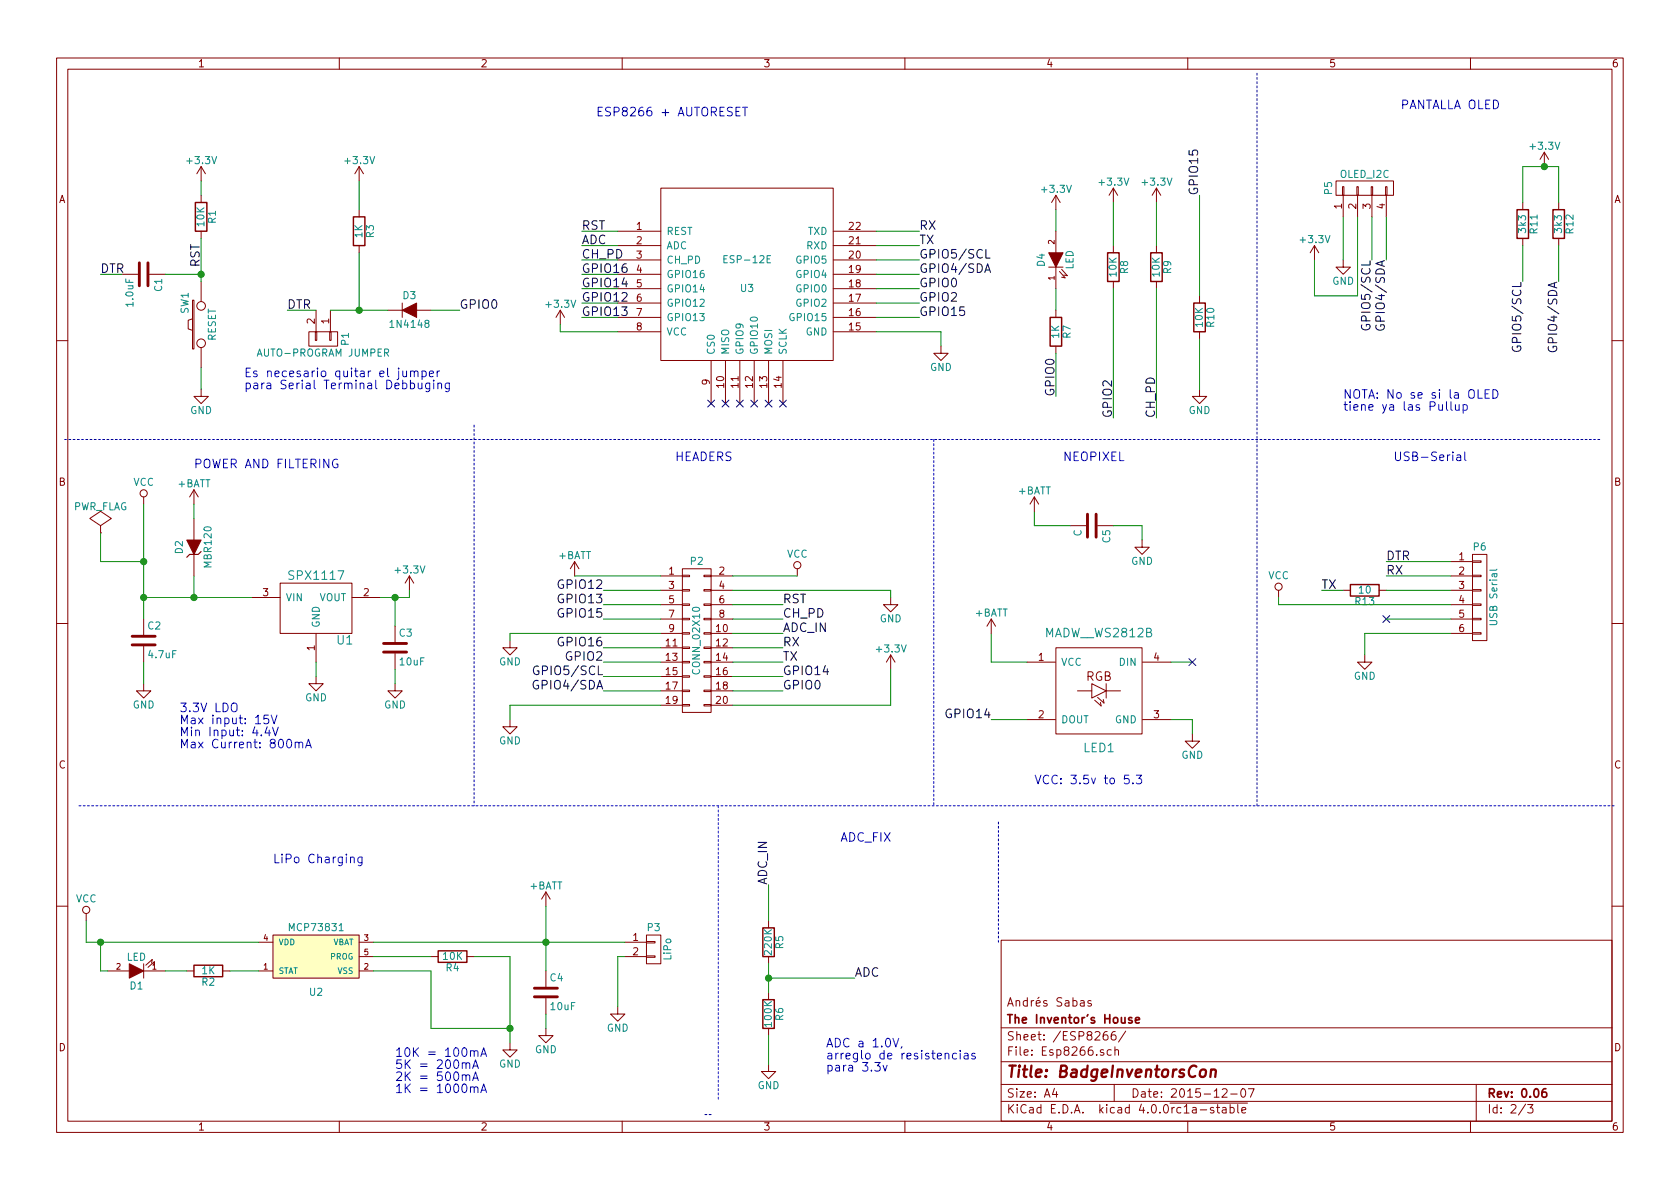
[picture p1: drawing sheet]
<svg xmlns="http://www.w3.org/2000/svg" width="297mm" height="210mm" viewBox="0 0 297 210" stroke-linecap="round" stroke-linejoin="round" font-family="sans-serif">
<g fill="none" stroke="#840000" stroke-width=".18">
<path d="M10 10.3h277v189.9h-277zM12 12.2h273v186.1h-273zM60 10.3v1.9M110 10.3v1.9M160 10.3v1.9M210 10.3v1.9M260 10.3v1.9M35.6 29.5v2.5M35.6 34.5v1.3M35.6 29.5l-.8 1.2M35.6 29.5l.7 1.2M63.5 29.5v2.5"/>
<path d="M63.5 37.1v1.2M63.5 29.5l-.8 1.2M63.5 29.5l.8 1.2M116.8 33.3h30.5v30.4h-30.5zM186.7 34.5v2.6M186.7 34.5l-.8 1.3M186.7 34.5l.8 1.3M196.8 33.3v2.5M196.8 33.3l-.7 1.2M196.8 33.3l.8 1.2M204.5 33.3v2.5M204.5 33.3l-.8 1.2"/>
<path d="M204.5 33.3l.7 1.2M236.2 32h10.2v2.5h-10.2zM237.4 33h.2v1.5h-.2zM237.5 34.5v3.8M239.9 33h.3v1.5h-.3zM240 34.5v3.8M242.4 33h.3v1.5h-.3zM242.6 34.5v3.8M245 33h.2v1.5h-.2zM245.1 34.5v3.8M269.2 35.8v1.3M273 26.9l-.7 1.3"/>
<path d="M273 26.9v2.6M273 26.9l.8 1.3M275.6 35.8v1.3M21.6 48.5h2.8M26.4 48.5h2.8M34 53.1h.3v8.6h-.3zM34 56.4l-.7 .2v1.6l.7 .2M35.6 40.9v1.3M35.6 49.8v3.5M54.6 58.7h5.1v2.5h-5.1zM55.8 58.7h.2v1.5h-.2zM55.9 54.9v3.8"/>
<path d="M58.3 58.7h.2v1.5h-.2zM58.4 54.9v3.8M63.5 43.4v1.3M68.6 54.9h2.5M71.1 53.6v2.5M73.7 54.9h2.5M99.1 54.9l-.8 1.2M99.1 54.9v2.5M99.1 54.9l.7 1.2M109.2 40.9h7.6M109.2 43.4h7.6M109.2 46h7.6"/>
<path d="M109.2 48.5h7.6M109.2 51h7.6M109.2 53.6h7.6M109.2 56.1h7.6M109.2 58.7h7.6M147.3 40.9h7.6M147.3 43.4h7.6M147.3 46h7.6M147.3 48.5h7.6M147.3 51h7.6M147.3 53.6h7.6M147.3 56.1h7.6"/>
<path d="M147.3 58.7h7.6M185.4 47.2h2.6M186.7 40.9v3.8M186.7 47.2v3.8M186.7 54.9v1.2M187.3 48l1 1.1-.6-.1M187.7 47.6l1 1.2-.6-.2M196.8 43.4v1.3M196.8 49.8v1.2M204.5 43.4v1.3M204.5 49.8v1.2M212.1 52.3v1.3"/>
<path d="M212.1 58.7v1.2M232.4 43.4l-.8 1.3M232.4 43.4v2.6M232.4 43.4l.8 1.3M237.5 46v1.2h1.3l-1.3 1.3-1.3-1.3h1.3M269.2 42.2v1.2M275.6 42.2v1.2M10 60.2h2M35.6 68.8v1.3h1.2l-1.2 1.3-1.3-1.3h1.3M35.6 61.5v3.5M125.7 63.7v7.7M128.3 63.7v7.7"/>
<path d="M130.8 63.7v7.7M133.3 63.7v7.7M135.9 63.7v7.7M138.4 63.7v7.7M166.4 61.2v1.3h1.2l-1.2 1.2-1.3-1.2h1.3M186.7 61.2v1.3M212.1 68.8v1.3h1.3l-1.3 1.3-1.3-1.3h1.3M285 60.2h2M17.8 94.2h.1M17.8 93l1.9-1.3-1.9-1.3-1.9 1.3 1.9 1.3v1.2M25.4 87.9v1.2M34.3 86.6v2.5"/>
<path d="M34.3 91.7v3.8M34.3 98v3.8M34.3 86.6l-.8 1.3M34.3 86.6l.8 1.3M101.6 99.3l-.8 1.3M101.6 99.3v2.5M101.6 99.3l.8 1.3M182.9 87.9l-.8 1.2M182.9 87.9v2.5M182.9 87.9l.7 1.2M189.2 93h2.8M194.1 93h2.7"/>
<path d="M201.9 95.5v1.3h1.3l-1.3 1.2-1.2-1.2h1.2M256.5 99.3h3.8M260.3 99.2h1.6v.2h-1.6zM260.3 98h2.6v15.3h-2.6zM10 110.3h2M25.4 109.5v2.8M25.4 114.3v2.8M44.4 105.7h5.1M49.5 103.1h12.7v8.9h-12.7zM55.9 119.6v1.3h1.2l-1.2 1.3-1.3-1.3h1.3M55.9 112v5.1M62.2 105.7h5.1"/>
<path d="M69.8 110.7v2.8M69.8 115.6v2.8M72.4 101.8l-.8 1.3M72.4 101.8v2.6M72.4 101.8l.8 1.3M90.2 113.3v1.2h1.2l-1.2 1.3-1.3-1.3h1.3M116.8 101.8h3.8M116.8 104.4h3.8M116.8 106.9h3.8M116.8 109.5h3.8M116.8 112h3.8M116.8 114.5h3.8"/>
<path d="M116.8 117.1h3.8M116.8 119.6h3.8M120.6 119.5h1.3v.3h-1.3zM120.6 117h1.3v.2h-1.3zM120.6 114.4h1.3v.3h-1.3zM120.6 111.9h1.3v.2h-1.3zM120.6 109.3h1.3v.3h-1.3zM120.6 106.8h1.3v.3h-1.3zM120.6 104.3h1.3v.2h-1.3zM120.6 101.7h1.3v.3h-1.3zM120.6 100.6h5.1v25.4h-5.1zM124.5 119.5h1.2v.3h-1.2z"/>
<path d="M124.5 117h1.2v.2h-1.2zM124.5 114.4h1.2v.3h-1.2zM124.5 111.9h1.2v.2h-1.2zM124.5 109.3h1.2v.3h-1.2zM124.5 106.8h1.2v.3h-1.2zM124.5 104.3h1.2v.2h-1.2zM124.5 101.7h1.2v.3h-1.2zM125.7 101.8h3.8M125.7 104.4h3.8M125.7 106.9h3.8M125.7 109.5h3.8M125.7 112h3.8"/>
<path d="M125.7 114.5h3.8M125.7 117.1h3.8M125.7 119.6h3.8M141 100.6v1.2M157.5 105.7v1.2h1.2l-1.2 1.3-1.3-1.3h1.3M157.5 115.8l-.8 1.3M157.5 115.8v2.6M157.5 115.8l.7 1.3M175.3 109.5l-.8 1.2M175.3 109.5v2.5M175.3 109.5l.7 1.2M181.6 117.1h5"/>
<path d="M186.7 114.5h15.2v15.3h-15.2zM202 117.1h5M226.1 104.4v1.3M237.5 104.4h1.3M241.3 115.8v1.3h1.3l-1.3 1.3-1.3-1.3h1.3M243.8 104.4h1.3M256.5 101.8h3.8M256.5 104.4h3.8M256.5 106.9h3.8M256.5 109.5h3.8M256.5 112h3.8M260.3 111.9h1.6v.2h-1.6z"/>
<path d="M260.3 109.3h1.6v.3h-1.6zM260.3 106.8h1.6v.3h-1.6zM260.3 104.3h1.6v.2h-1.6zM260.3 101.7h1.6v.3h-1.6zM285 110.3h2M25.4 120.9v1.3h1.3l-1.3 1.2-1.3-1.2h1.3M69.8 120.9v1.3h1.3l-1.3 1.2-1.2-1.2h1.2M90.2 127.2v1.3h1.2l-1.2 1.3-1.3-1.3h1.3M116.8 124.7h3.8M116.8 122.2h3.8M120.6 124.6h1.3v.2h-1.3zM120.6 122h1.3v.3h-1.3z"/>
<path d="M124.5 124.6h1.2v.2h-1.2zM124.5 122h1.2v.3h-1.2zM125.7 124.7h3.8M125.7 122.2h3.8M181.6 127.2h5M190.5 122.2h2.5M193 120.9l2.6 1.3-2.6 1.2zM193.5 123.8l1.2 1-.1-.6M194.1 123.3l1.1 1-.1-.6M195.6 120.9v2.5zM195.6 122.2h2.5M202 127.2h5"/>
<path d="M210.8 129.8v1.3h1.3l-1.3 1.2-1.3-1.2h1.3M96.5 157.7v2.6M96.5 157.7l-.7 1.3M96.5 157.7l.8 1.3M10 160.2h2M15.2 161.5v1.3M19 171.7h3.9M25.4 170.4v2.6M25.4 171.7h3.8M26.8 170.3l.1-.6-1.1 1M27.2 170.7l.1-.7-1.1 1.1M33 171.7h1.3"/>
<path d="M39.4 171.7h1.2M45.7 171.7h2.6M45.7 166.6h2.6M48.3 165.3h15.2v7.7h-15.2zM63.5 171.7h2.5M63.5 169.2h2.5M63.5 166.6h2.5M76.2 169.2h1.3M82.5 169.2h1.3M96.5 171.7v2.8M96.5 176.5v2.8M109.2 178v1.3h1.3l-1.3 1.3-1.3-1.3h1.3"/>
<path d="M110.5 169.2h3.8M110.5 166.6h3.8M114.3 169h1.5v.3h-1.5zM114.3 166.5h1.5v.2h-1.5zM114.3 165.3h2.5v5.1h-2.5zM135.9 162.8v1.3M135.9 169.2v1.2M135.9 175.5v1.3M177 166.3h108v32h-108zM192.9 177a.37 .37 0 0 0-.6 .1l.1 .3 .5 .1 .1 .1-.2 .3-.5-.1M285 160.2h2M60 198.3v1.9"/>
<path d="M90.2 184.4v1.3h1.2l-1.2 1.2-1.3-1.2h1.3M96.5 181.9v1.2h1.3l-1.3 1.3-1.3-1.3h1.3M110 198.3v1.9M135.9 188.2v1.3h1.3l-1.3 1.2-1.3-1.2h1.3M135.9 181.9v1.2M160 198.3v1.9M177 194.8h108M177 191.8h108M177 187.8h108M177 181.8h108M186.4 192.5l-.3 1h.9M186.8 193v1"/>
<path d="M195.1 185.7a.37 .37 0 0 0-.6 .1l.1 .2 .5 .2 .1 .1-.2 .3-.5-.1M195.8 182.4a.59 .59 0 0 0-.8 .7l.1 .7 .2 .1 .5-.1 .1-.5-.1-.2-.5-.1-.3 .3M196.5 185.7l-.5-.1-.2 .3v.6l.2 .1 .5-.1M197 191.8v3M197.1 185.7l.2-.1 .4 .1 .1 .9M197.1 185.1v1.5M197.2 182.4a.59 .59 0 0 0-.7 .7v.7l.2 .1 .6-.1v-.5l-.1-.2-.5-.1-.2 .3M199 182.3l-1.2 2M206.9 195.1h13.7M210 198.3v1.9M212.2 196.3h1.2M214.6 195.9a.37 .37 0 0 0-.6 .1l.1 .3 .5 .1 .1 .1-.3 .3-.4-.1"/>
<path d="M215.1 195.8h.5M215.3 195.3v1.3l.3 .2M216.1 192.7l.2-.2h.4l.3 .5-1 1h1M216.2 195.9h.5l.1 .9M216.8 196.2l-.5 .1-.2 .2 .2 .3 .5-.1M217.5 195.9l.4-.1 .3 .3-.1 .6h-.6M217.5 195.3v1.5M217.6 193.5h1.1M218.8 195.3v1.3l.2 .2M219.5 192.7l.2-.2a.81 .81 0 0 1 .6 .6 .81 .81 0 0 1-.3 .8l-.1 .1a.79 .79 0 0 1-.4-1.3zM219.6 196.3l.7-.1-.1-.3-.4-.1-.2 .2v.7h.6M220.7 192.5h1l-.6 1.5"/>
<path d="M260 198.3v1.9M261 191.8v6.5M269.7 195.2l-1.2 2M270.1 195.3h.9l-.5 .6 .5 .1v.7l-.2 .1-.7-.1"/>
<circle cx="35.6" cy="54.1" r=".76"/>
<circle cx="35.6" cy="60.7" r=".76"/>
<circle cx="25.4" cy="87.2" r=".63"/>
<circle cx="141" cy="99.9" r=".63"/>
<circle cx="226.1" cy="103.8" r=".63"/>
<circle cx="15.2" cy="160.9" r=".63"/>
</g>
<path d="M200.1 180a.37 .37 0 0 0-.6 .1l.1 .3 .5 .1 .1 .1-.2 .3-.5-.1M200.8 180.4l.7-.1-.1-.3-.4-.1-.2 .2v.7h.6M273.3 192.5a.59 .59 0 0 0-.7 .7l.1 .7 .2 .1 .5-.1 .1-.5-.2-.2-.4-.1-.3 .3" fill="none" stroke="#840000" stroke-width=".3"/>
<path d="M212.3 189.3a.51 .51 0 0 1 .5-.2 .51 .51 0 0 1 .4 .4v.6a.54 .54 0 0 1-.6 .4 .54 .54 0 0 1-.5-.4zM214.1 189.3a.52 .52 0 0 1 .9 .1l-.1 1M214.1 189.1l-.1 1.3" fill="none" stroke="#840000" stroke-width=".41"/>
<path d="M174.1 48.2l.5-1.5 .5 1.5M174.2 47.7h.8M174.3 44.1v1.5h.8M240.8 57.4a.71 .71 0 0 0 .7 .9 .71 .71 0 0 0 .7-.9h-.6v.3M243.3 57.5a.71 .71 0 0 0 .7 .9 .71 .71 0 0 0 .7-.9l-.6-.1v.3M267.5 61.3a.71 .71 0 0 0 .6 .9 .71 .71 0 0 0 .7-.9l-.6-.1v.3M273.8 61.3a.71 .71 0 0 0 .7 .9 .71 .71 0 0 0 .7-.9l-.6-.1v.3M95.2 117.9a.71 .71 0 0 0-.9 .6 .71 .71 0 0 0 .9 .7l.1-.6h-.3M95.1 120.4a.71 .71 0 0 0-.8 .7 .71 .71 0 0 0 .8 .7l.1-.6h-.3" fill="none" stroke="#000" stroke-width=".18"/>
<g fill="#840000" stroke="#840000" stroke-width=".18">
<path d="M185.4 44.7h2.6l-1.3 2.5z"/>
<path d="M33 95.5h2.6l-1.3 2.5z"/>
<path d="M22.9 170.4l2.5 1.3-2.5 1.3z"/>
<path d="M71.1 54.9l2.6-1.3v2.5z"/>
</g>
<g fill="none" stroke="#840000" stroke-width=".25">
<path d="M34.5 35.8h2.1v5.1h-2.1zM62.5 38.3h2v5.1h-2zM268.2 37.1h2.1v5.1h-2.1zM274.6 37.1h2v5.1h-2zM185.7 56.1h2v5.1h-2zM195.8 44.7h2.1v5.1h-2.1zM203.5 44.7h2v5.1h-2zM211.1 53.6h2v5.1h-2zM238.8 103.4h5v2h-5zM34.3 170.7h5.1v2h-5.1zM77.5 168.1h5v2.1h-5zM134.9 164.1h2v5.1h-2z"/>
<path d="M134.9 176.8h2v5.1h-2z"/>
</g>
<path d="M35.6 97.5l-.5 .5h-1.6l-.5 .5" fill="none" stroke="#840000" stroke-width=".2"/>
<path d="M24.6 46.5v4M26.2 46.5v4M192.3 90.9v4.1M193.8 90.9v4.1M23.4 114h4M23.4 112.5h4M67.8 115.3h4.1M67.8 113.8h4.1M94.5 176.3h4.1M94.5 174.7h4.1" fill="none" stroke="#840000" stroke-width=".51"/>
<path d="M136.2 45.2h-.6v1.3h.6M264.7 100.7l-.2 .1h-1.1M60 164.6h.7" fill="none" stroke="#008484" stroke-width=".18"/>
<g fill="none" stroke="#000084" stroke-width=".18">
<path d="M125.1 70.8l1.2 1.2M126.3 70.8l-1.2 1.2M127.7 70.8l1.2 1.2M128.9 70.8l-1.2 1.2M130.2 70.8l1.2 1.2M131.4 70.8l-1.2 1.2M132.7 70.8l1.3 1.2M134 70.8l-1.3 1.2M135.3 70.8l1.2 1.2M136.5 70.8l-1.2 1.2M137.8 70.8l1.2 1.2M139 70.8l-1.2 1.2"/>
<path d="M210.2 116.5l1.2 1.2M211.4 116.5l-1.2 1.2M244.5 108.9l1.2 1.2M245.7 108.9l-1.2 1.2"/>
</g>
<path d="M48.3 165.3h15.2v7.7h-15.2z" fill="#ffffc2" stroke="#ffffc2" stroke-width=".18"/>
<g fill="none" stroke="#0000c2" stroke-width=".18">
<path d="M130.1 19.7h.5M130.9 19h-.8v1.5h.8M131.3 19h.9M131.7 19v1.5M71.2 65.6v.8a.38 .38 0 0 0 .7 .1M71.9 65.6v1M72.6 65.8l.1-.1a.36 .36 0 0 1 .6 .1v.8M72.6 65.6v1M73.3 65.8a.35 .35 0 0 1 .3-.2 .35 .35 0 0 1 .3 .2v.8M73.9 67.7v.8a.38 .38 0 0 0 .7 .1M74.6 67.7v1.1M74.6 65.7a.48 .48 0 0 1 .7 .1v.7a.48 .48 0 0 1-.7 0"/>
<path d="M74.6 65.6v1.5M75.9 66.1l.8-.1-.1-.3-.5-.1-.2 .2 .1 .7h.6M76 67.7v1.3l-.3 .3-.4-.1M76 67.8a.48 .48 0 0 0-.7 .1v.7a.48 .48 0 0 0 .7 .1M76.7 67.2v.2M76.7 67.7v1.1M77.3 65.6v1M77.4 67.9l.1-.1a.36 .36 0 0 1 .6 .2v.8M77.4 67.7v1.1M77.7 65.6l-.3 .1-.1 .2M79.5 67.7v1.3l-.3 .3-.4-.1M79.5 67.8a.48 .48 0 0 0-.7 .1v.7a.48 .48 0 0 0 .7 .1"/>
<path d="M255.8 71v1.4l.2 .2M256.5 71v1.4l.3 .2M257.3 71.5v.9a.38 .38 0 0 0 .7 0M258 71.5v1.1M258.7 71.6a.48 .48 0 0 1 .7 .1v.7a.48 .48 0 0 1-.7 .1M258.7 71.5v1.6M259 79.9v1.3l.2 .3M261.3 68.9v1.5h.8M262.6 69.6h.5M263.3 68.9h-.7v1.5h.7M264 68.9a.77 .77 0 0 1 .9 .8 .77 .77 0 0 1-.9 .7zM59.7 81.3a.71 .71 0 0 0-.9 .7 .71 .71 0 0 0 .9 .6v-.5h-.3"/>
<path d="M257.6 80.5h.6l.1 1M258.3 80.8l-.5 .1a.3 .3 0 0 0-.3 .3 .3 .3 0 0 0 .3 .3l.5-.1M41 124.6a.5 .5 0 0 1 .5-.3 .5 .5 0 0 1 .4 .5v.8a.53 .53 0 0 1-.6 .2 .53 .53 0 0 1-.4-.5zM47.2 128.5l-.3 1.1h.9M47.4 126.5h-.7l-.1 .7 .3-.2 .5 .1 .1 .2v.4l-.3 .3h-.3l-.3-.2M47.6 129.1v1M48 126.5l.5 1.5 .5-1.5M48.2 128.6l.5 1.5 .5-1.5M52.2 131.4l.1-.1a.36 .36 0 0 1 .6 .2v.8M52.2 131.2v1.1M52.9 131.5a.35 .35 0 0 1 .3-.3 .35 .35 0 0 1 .3 .3v.8M54 132.3l.5-1.6 .5 1.6"/>
<path d="M54.2 131.8h.7M199.6 137.1h-.7l-.1 .7 .2-.1h.5l.2 .2v.4l-.3 .3h-.4l-.2-.2M200.3 138.4v.2M200.9 137.1h1l-.6 .6h.4l.2 .2-.1 .5-.3 .2h-.4l-.2-.2M62 151.7l.1-.1a.36 .36 0 0 1 .5 .2v.8M64 151.6v1.2l-.3 .3-.4-.1M64 151.6a.48 .48 0 0 0-.7 .1v.7a.48 .48 0 0 0 .7 .1M81.7 188.1l.1-.1a.36 .36 0 0 1 .6 .2v.7M81.7 190.2l.1-.1a.36 .36 0 0 1 .6 .2v.8M82.4 188.2a.35 .35 0 0 1 .3-.3 .35 .35 0 0 1 .4 .3v.7M82.4 190.3a.35 .35 0 0 1 .3-.3 .35 .35 0 0 1 .4 .3v.8M83.2 185.9h.1a.36 .36 0 0 1 .5 .1v.8"/>
<path d="M83.2 192.3h.1a.36 .36 0 0 1 .5 .1v.8M83.6 188.9l.5-1.5 .5 1.5M83.6 191.1l.5-1.5 .5 1.5M83.7 188.5h.7M83.7 190.6h.7M83.8 186a.35 .35 0 0 1 .4-.2 .35 .35 0 0 1 .3 .2v.8M83.8 192.4a.35 .35 0 0 1 .4-.2 .35 .35 0 0 1 .3 .2v.8M85 186.8l.5-1.5 .5 1.5M85 193.2l.5-1.5 .5 1.5M85.1 186.4h.8M85.1 192.8h.8M154.7 187.9h.9l-.5 .6h.4l.1 .2-.1 .5-.2 .2h-.4l-.2-.2"/>
<path d="M156.1 188.4l.4 1 .3-1M157.9 183.6l.5 1.5 .5-1.5M159.5 185.1l-.2 .3M169.1 186.3a.48 .48 0 0 0-.6 .1v.7a.48 .48 0 0 0 .6 .1M169.8 185.7v.2M169.8 186.3v1M170.5 186.3h.6l.1 1M171.2 186.6l-.5 .1a.3 .3 0 0 0-.3 .3 .3 .3 0 0 0 .3 .3l.5-.1M172.4 186.3h-.4l-.2 .2 .1 .2 .5 .1v.4h-.6"/>
</g>
<g fill="none" stroke="#008400" stroke-width=".18">
<path d="M35.6 32v2.5M63.5 32v5.1M186.7 37.1v3.8M196.8 35.8v7.6M204.5 35.8v7.6M212.1 34.5v17.8M237.5 38.3v7.7M240 38.3v14h-7.6v-6.3M242.6 38.3v7.7M245.1 38.3v7.7M269.2 35.8v-6.3h6.4v6.3M17.8 48.5h3.8"/>
<path d="M29.2 48.5h6.4M35.6 42.2v7.6M50.8 54.9h5.1M58.4 54.9h10.2M63.5 44.7v10.2M76.2 54.9h5.1M99.1 57.4v1.3h10.1M102.9 56.1h6.3M102.9 53.6h6.3M102.9 51h6.3M102.9 48.5h6.3M102.9 46h6.3"/>
<path d="M102.9 43.4h6.3M102.9 40.9h6.3M154.9 56.1h7.7M154.9 53.6h7.7M154.9 51h7.7M154.9 48.5h7.7M154.9 46h7.7M154.9 43.4h7.7M154.9 40.9h7.7M154.9 58.7h11.5v2.5M186.7 51v3.9M196.8 51v22.9"/>
<path d="M204.5 51v22.9M212.1 59.9v8.9M269.2 43.4v6.4M275.6 43.4v6.4M35.6 65v3.8M186.7 62.5v7.6M17.8 94.2v5.1h7.6M25.4 89.1v20.4M34.3 89.1v2.6M182.9 90.4v2.6h6.3M196.8 93h5.1v2.5M245.1 99.3h11.4"/>
<path d="M25.4 117.1v3.8M25.4 105.7h19M34.3 101.8v3.9M55.9 117.1v2.5M69.8 105.7v5M69.8 118.4v2.5M72.4 104.4v1.3h-5.1M101.6 101.8h15.2M106.7 104.4h10.1M106.7 106.9h10.1M106.7 109.5h10.1M106.7 114.5h10.1"/>
<path d="M106.7 117.1h10.1M106.7 119.6h10.1M116.8 112h-26.6v1.3M129.5 101.8h11.5M129.5 104.4h28v1.3M129.5 106.9h8.9M129.5 109.5h8.9M129.5 112h8.9M129.5 114.5h8.9M129.5 117.1h8.9M129.5 119.6h8.9M157.5 118.4v6.3h-28"/>
<path d="M175.3 112v5.1h6.3M207 117.1h3.8M226.1 105.7v1.2h30.4M233.7 104.4h3.8M245.1 101.8h11.4M245.1 104.4h11.4M245.1 109.5h11.4M256.5 112h-15.2v3.8M106.7 122.2h10.1M116.8 124.7h-26.6v2.5M129.5 122.2h8.9M175.3 127.2h6.3"/>
<path d="M207 127.2h3.8v2.6M135.9 156.5v6.3M15.2 162.8v3.8h30.5M17.8 166.6v5.1h1.2M29.2 171.7h3.8M40.6 171.7h5.1M66 169.2h10.2M66 171.7h10.2v10.2h14M66 166.6h44.5M83.8 169.2h6.4v15.2M96.5 160.3v11.4M96.5 179.3v2.6"/>
<path d="M110.5 169.2h-1.3v8.8M135.9 170.4v5.1M135.9 173h15.2M135.9 183.1v5.1"/>
</g>
<g fill="#008400" stroke="#008400" stroke-width=".25">
<circle cx="34.3" cy="105.7" r=".51"/>
<circle cx="25.4" cy="105.7" r=".51"/>
<circle cx="90.2" cy="181.9" r=".51"/>
<circle cx="17.8" cy="166.6" r=".51"/>
<circle cx="96.5" cy="166.6" r=".51"/>
<circle cx="273" cy="29.5" r=".51"/>
<circle cx="69.9" cy="105.7" r=".51"/>
<circle cx="35.6" cy="48.5" r=".51"/>
<circle cx="63.5" cy="54.9" r=".51"/>
<circle cx="135.9" cy="173" r=".51"/>
<circle cx="25.4" cy="99.3" r=".51"/>
</g>
<path d="M222.2 12.9v129.6M11.4 77.7h271.8M83.8 75.2v67.3M165.1 77.7v64.8M14 142.5h271.7M127 142.5v52.1M176.5 166.6v-21.6M125.7 197.1h-1.2" fill="none" stroke="#0000c2" stroke-width=".18" stroke-dasharray=".3 .4"/>
<text font-size="2.8" fill="#840000" x="178" y="190.5">Title: BadgeInventorsCon</text>
<g font-size="2.1" fill="#0000c2">
<text x="105.4" y="20.6">ESP8266 + AUTORESET</text>
<text x="247.6" y="19.3">PANTALLA OLED</text>
<text x="43.2" y="66.7">Es necesario quitar el jumper</text>
<text x="43.2" y="68.8">para Serial Terminal Debbuging</text>
<text x="237.5" y="70.5">NOTA: No se si la OLED</text>
<text x="237.5" y="72.6">tiene ya las Pullup</text>
<text x="34.3" y="82.8">POWER AND FILTERING</text>
<text x="119.4" y="81.5">HEADERS</text>
<text x="188" y="81.5">NEOPIXEL</text>
<text x="246.4" y="81.5">USB-Serial</text>
<text x="31.7" y="125.9">3.3V LDO</text>
<text x="31.7" y="128.1">Max input: 15V</text>
<text x="31.7" y="130.2">Min Input: 4.4V</text>
<text x="31.7" y="132.3">Max Current: 800mA</text>
<text x="182.9" y="138.7">VCC: 3.5v to 5.3</text>
<text x="148.6" y="148.8">ADC_FIX</text>
<text x="48.3" y="152.6">LiPo Charging</text>
<text x="146" y="185.2">ADC a 1.0V,</text>
<text x="69.8" y="186.9">10K = 100mA</text>
<text x="69.8" y="189">5K = 200mA</text>
<text x="69.8" y="191.2">2K = 500mA</text>
<text x="146" y="187.3">arreglo de resistencias</text>
<text x="146" y="189.5">para 3.3v</text>
<text x="69.8" y="193.3">1K = 1000mA</text>
</g>
<g font-size="2.1">
<text x="211.8" y="34.5" transform="rotate(-90 211.8 34.5)">GPIO15</text>
<text x="102.9" y="40.6">RST</text>
<text x="162.6" y="40.6">RX</text>
<text x="35.3" y="47.2" transform="rotate(-90 35.3 47.2)">RST</text>
<text x="102.9" y="43.2">ADC</text>
<text x="102.9" y="45.7">CH_PD</text>
<text x="162.6" y="43.2">TX</text>
<text x="162.6" y="45.7">GPIO5/SCL</text>
<text x="17.8" y="48.3">DTR</text>
<text x="102.9" y="48.3">GPIO16</text>
<text x="102.9" y="50.8">GPIO14</text>
<text x="102.9" y="53.3">GPIO12</text>
<text x="162.6" y="48.3">GPIO4/SDA</text>
<text x="162.6" y="50.8">GPIO0</text>
<text x="162.6" y="53.3">GPIO2</text>
<text x="50.8" y="54.6">DTR</text>
<text x="81.3" y="54.6">GPIO0</text>
<text x="102.9" y="55.9">GPIO13</text>
<text x="162.6" y="55.9">GPIO15</text>
<text x="242.3" y="57.3" transform="rotate(-90 242.3 57.3)">GPIO5/SCL</text>
<text x="244.9" y="57.5" transform="rotate(-90 244.9 57.5)">GPIO4/SDA</text>
<text x="269" y="61.1" transform="rotate(-90 269 61.1)">GPIO5/SCL</text>
<text x="275.3" y="61.3" transform="rotate(-90 275.3 61.3)">GPIO4/SDA</text>
<text x="186.4" y="70.1" transform="rotate(-90 186.4 70.1)">GPIO0</text>
<text x="196.6" y="73.9" transform="rotate(-90 196.6 73.9)">GPIO2</text>
<text x="204.2" y="73.9" transform="rotate(-90 204.2 73.9)">CH_PD</text>
<text x="245.1" y="101.6">RX</text>
<text x="245.1" y="99.1">DTR</text>
<text x="99" y="106.7">GPIO13</text>
<text x="99" y="104.1">GPIO12</text>
<text x="138.4" y="106.7">RST</text>
<text x="233.7" y="104.1">TX</text>
<text x="99" y="109.2">GPIO15</text>
<text x="138.4" y="111.8">ADC_IN</text>
<text x="138.4" y="109.2">CH_PD</text>
<text x="95.4" y="119.4">GPIO5/SCL</text>
<text x="99" y="114.3">GPIO16</text>
<text x="100.2" y="116.8">GPIO2</text>
<text x="138.4" y="119.4">GPIO14</text>
<text x="138.4" y="116.8">TX</text>
<text x="138.4" y="114.3">RX</text>
<text x="95.1" y="121.9">GPIO4/SDA</text>
<text x="138.4" y="121.9">GPIO0</text>
<text x="167.6" y="127">GPIO14</text>
<text x="135.6" y="156.5" transform="rotate(-90 135.6 156.5)">ADC_IN</text>
<text x="151.1" y="172.7">ADC</text>
</g>
<g font-size="2.1" fill="#008484">
<text x="51.4" y="102.5">SPX1117</text>
<text x="59.6" y="114">U1</text>
<text x="184.9" y="112.7">MADW__WS2812B</text>
<text x="191.6" y="133">LED1</text>
</g>
<g font-size="2.1" fill="#840000">
<text x="191.9" y="120.4">RGB</text>
<text x="178" y="178">Andrés Sabas</text>
<text x="178" y="184">Sheet: /ESP8266/</text>
<text x="178" y="181">The Inventor's House</text>
<text x="178" y="186.7">File: Esp8266.sch</text>
<text x="178" y="196.9">KiCad E.D.A. kicad 4.0.0rc1a-stable</text>
<text x="178" y="194.1">Size: A4</text>
<text x="200" y="194.1">Date: 2015-12-07</text>
<text x="263" y="194.1">Rev: 0.06</text>
<text x="263" y="196.9">Id: 2/3</text>
</g>
<g font-size="1.8" fill="#840000">
<text x="35" y="11.9">1</text>
<text x="85" y="11.9">2</text>
<text x="135" y="11.9">3</text>
<text x="185" y="11.9">4</text>
<text x="235" y="11.9">5</text>
<text x="285" y="11.9">6</text>
<text x="10.4" y="35.9">A</text>
<text x="285.4" y="35.9">A</text>
<text x="112.5" y="40.6">1</text>
<text x="150.2" y="40.6">22</text>
<text x="237.2" y="36.9" transform="rotate(-90 237.2 36.9)">1</text>
<text x="239.8" y="36.9" transform="rotate(-90 239.8 36.9)">2</text>
<text x="242.3" y="36.9" transform="rotate(-90 242.3 36.9)">3</text>
<text x="244.9" y="36.9" transform="rotate(-90 244.9 36.9)">4</text>
<text x="112.5" y="43.2">2</text>
<text x="112.5" y="45.7">3</text>
<text x="150.2" y="45.7">20</text>
<text x="150.2" y="43.2">21</text>
<text x="112.5" y="48.3">4</text>
<text x="112.5" y="50.8">5</text>
<text x="112.5" y="53.3">6</text>
<text x="150.2" y="53.3">17</text>
<text x="150.2" y="50.8">18</text>
<text x="150.2" y="48.3">19</text>
<text x="55.6" y="57.2" transform="rotate(-90 55.6 57.2)">2</text>
<text x="58.2" y="57.2" transform="rotate(-90 58.2 57.2)">1</text>
<text x="112.5" y="55.9">7</text>
<text x="112.5" y="58.4">8</text>
<text x="150.2" y="58.4">15</text>
<text x="150.2" y="55.9">16</text>
<text x="125.5" y="68" transform="rotate(-90 125.5 68)">9</text>
<text x="128" y="68.5" transform="rotate(-90 128 68.5)">10</text>
<text x="130.6" y="68.5" transform="rotate(-90 130.6 68.5)">11</text>
<text x="133.1" y="68.5" transform="rotate(-90 133.1 68.5)">12</text>
<text x="135.6" y="68.5" transform="rotate(-90 135.6 68.5)">13</text>
<text x="138.2" y="68.5" transform="rotate(-90 138.2 68.5)">14</text>
<text x="10.4" y="85.9">B</text>
<text x="285.4" y="85.9">B</text>
<text x="118.3" y="101.6">1</text>
<text x="127.2" y="101.6">2</text>
<text x="258" y="99.1">1</text>
<text x="258" y="101.6">2</text>
<text x="46.5" y="105.4">3</text>
<text x="64.3" y="105.4">2</text>
<text x="118.3" y="104.1">3</text>
<text x="118.3" y="106.7">5</text>
<text x="127.2" y="104.1">4</text>
<text x="127.2" y="106.7">6</text>
<text x="258" y="104.1">3</text>
<text x="258" y="106.7">4</text>
<text x="118.3" y="109.2">7</text>
<text x="118.3" y="111.8">9</text>
<text x="126.7" y="111.8">10</text>
<text x="127.2" y="109.2">8</text>
<text x="258" y="109.2">5</text>
<text x="258" y="111.8">6</text>
<text x="55.6" y="115" transform="rotate(-90 55.6 115)">1</text>
<text x="117.8" y="114.3">11</text>
<text x="117.8" y="116.8">13</text>
<text x="117.8" y="119.4">15</text>
<text x="126.7" y="114.3">12</text>
<text x="126.7" y="116.8">14</text>
<text x="126.7" y="119.4">16</text>
<text x="183.6" y="116.8">1</text>
<text x="204" y="116.8">4</text>
<text x="117.8" y="121.9">17</text>
<text x="117.8" y="124.5">19</text>
<text x="126.7" y="124.5">20</text>
<text x="126.7" y="121.9">18</text>
<text x="183.6" y="127">2</text>
<text x="204" y="127">3</text>
<text x="10.4" y="135.9">C</text>
<text x="285.4" y="135.9">C</text>
<text x="111.9" y="166.4">1</text>
<text x="111.9" y="168.9">2</text>
<text x="10.4" y="185.9">D</text>
<text x="285.4" y="185.9">D</text>
<text x="35" y="199.9">1</text>
<text x="85" y="199.9">2</text>
<text x="135" y="199.9">3</text>
<text x="185" y="199.9">4</text>
<text x="235" y="199.9">5</text>
<text x="285" y="199.9">6</text>
</g>
<g font-size="1.8" fill="#008484">
<text x="33.2" y="29">+3.3V</text>
<text x="61.2" y="29">+3.3V</text>
<text x="270.7" y="26.5">+3.3V</text>
<text x="184.4" y="34.1">+3.3V</text>
<text x="194.5" y="32.8">+3.3V</text>
<text x="202.1" y="32.8">+3.3V</text>
<text x="235.5" y="34.3" transform="rotate(-90 235.5 34.3)">P5</text>
<text x="237" y="31.4">OLED_I2C</text>
<text x="36.1" y="40" transform="rotate(-90 36.1 40)">10K</text>
<text x="38.2" y="39.5" transform="rotate(-90 38.2 39.5)">R1</text>
<text x="117.9" y="41.5">REST</text>
<text x="142.8" y="41.5">TXD</text>
<text x="269.8" y="41.1" transform="rotate(-90 269.8 41.1)">3k3</text>
<text x="271.8" y="41.2" transform="rotate(-90 271.8 41.2)">R11</text>
<text x="276.1" y="41.1" transform="rotate(-90 276.1 41.1)">3k3</text>
<text x="278.2" y="41.2" transform="rotate(-90 278.2 41.2)">R12</text>
<text x="64.1" y="42" transform="rotate(-90 64.1 42)">1K</text>
<text x="66.1" y="42" transform="rotate(-90 66.1 42)">R3</text>
<text x="117.9" y="44.1">ADC</text>
<text x="117.9" y="46.6">CH_PD</text>
<text x="128.4" y="46.5">ESP-12E</text>
<text x="140.9" y="46.6">GPIO5</text>
<text x="142.6" y="44.1">RXD</text>
<text x="184.7" y="47.1" transform="rotate(-90 184.7 47.1)">D4</text>
<text x="189.8" y="47.7" transform="rotate(-90 189.8 47.7)">LED</text>
<text x="230.1" y="43">+3.3V</text>
<text x="28.7" y="51.5" transform="rotate(-90 28.7 51.5)">C1</text>
<text x="71.3" y="52.9">D3</text>
<text x="117.9" y="49.1">GPIO16</text>
<text x="117.9" y="51.7">GPIO14</text>
<text x="131" y="51.6">U3</text>
<text x="140.9" y="51.7">GPIO0</text>
<text x="140.9" y="49.1">GPIO4</text>
<text x="197.4" y="48.9" transform="rotate(-90 197.4 48.9)">10K</text>
<text x="199.4" y="48.4" transform="rotate(-90 199.4 48.4)">R8</text>
<text x="205" y="48.9" transform="rotate(-90 205 48.9)">10K</text>
<text x="207.1" y="48.4" transform="rotate(-90 207.1 48.4)">R9</text>
<text x="235.5" y="50.3">GND</text>
<text x="23.6" y="54.1" transform="rotate(-90 23.6 54.1)">1.0uF</text>
<text x="33.3" y="55.5" transform="rotate(-90 33.3 55.5)">SW1</text>
<text x="69.3" y="58">1N4148</text>
<text x="96.7" y="54.4">+3.3V</text>
<text x="117.9" y="54.2">GPIO12</text>
<text x="117.9" y="56.8">GPIO13</text>
<text x="117.9" y="59.3">VCC</text>
<text x="139.9" y="56.8">GPIO15</text>
<text x="140.9" y="54.2">GPIO2</text>
<text x="142.4" y="59.3">GND</text>
<text x="187.2" y="59.8" transform="rotate(-90 187.2 59.8)">1K</text>
<text x="189.3" y="59.8" transform="rotate(-90 189.3 59.8)">R7</text>
<text x="212.6" y="57.8" transform="rotate(-90 212.6 57.8)">10K</text>
<text x="214.7" y="57.8" transform="rotate(-90 214.7 57.8)">R10</text>
<text x="38.2" y="60.3" transform="rotate(-90 38.2 60.3)">RESET</text>
<text x="45.8" y="63">AUTO-PROGRAM JUMPER</text>
<text x="61.7" y="61" transform="rotate(-90 61.7 61)">P1</text>
<text x="126.4" y="62.7" transform="rotate(-90 126.4 62.7)">CS0</text>
<text x="128.9" y="62.7" transform="rotate(-90 128.9 62.7)">MISO</text>
<text x="131.4" y="62.7" transform="rotate(-90 131.4 62.7)">GPIO9</text>
<text x="134" y="62.7" transform="rotate(-90 134 62.7)">GPIO10</text>
<text x="136.5" y="62.7" transform="rotate(-90 136.5 62.7)">MOSI</text>
<text x="139.1" y="62.7" transform="rotate(-90 139.1 62.7)">SCLK</text>
<text x="164.4" y="65.6">GND</text>
<text x="33.6" y="73.2">GND</text>
<text x="210.1" y="73.2">GND</text>
<text x="23.5" y="85.9">VCC</text>
<text x="31.4" y="86.2">+BATT</text>
<text x="180" y="87.4">+BATT</text>
<text x="12.8" y="90.2">PWR_FLAG</text>
<text x="191.2" y="94.9" transform="rotate(-90 191.2 94.9)">C</text>
<text x="196.3" y="96" transform="rotate(-90 196.3 96)">C5</text>
<text x="32.3" y="97.9" transform="rotate(-90 32.3 97.9)">D2</text>
<text x="37.4" y="100.2" transform="rotate(-90 37.4 100.2)">MBR120</text>
<text x="70.1" y="101.4">+3.3V</text>
<text x="98.7" y="98.9">+BATT</text>
<text x="122.1" y="99.9">P2</text>
<text x="139.1" y="98.6">VCC</text>
<text x="200" y="99.9">GND</text>
<text x="260.6" y="97.3">P6</text>
<text x="50.5" y="106.3">VIN</text>
<text x="56.3" y="106.3">VOUT</text>
<text x="224.2" y="102.4">VCC</text>
<text x="239.7" y="107">R13</text>
<text x="240.3" y="104.9">10</text>
<text x="26.2" y="111.3">C2</text>
<text x="56.5" y="111" transform="rotate(-90 56.5 111)">GND</text>
<text x="70.6" y="112.6">C3</text>
<text x="155.5" y="110">GND</text>
<text x="172.4" y="109">+BATT</text>
<text x="264.7" y="110.2" transform="rotate(-90 264.7 110.2)">USB Serial</text>
<text x="26.4" y="116.4">4.7uF</text>
<text x="70.8" y="117.6">10uF</text>
<text x="88.2" y="117.6">GND</text>
<text x="123.7" y="118.9" transform="rotate(-90 123.7 118.9)">CONN_02X10</text>
<text x="155.1" y="115.4">+3.3V</text>
<text x="187.6" y="117.7">VCC</text>
<text x="197.9" y="117.7">DIN</text>
<text x="23.4" y="125.3">GND</text>
<text x="53.9" y="124">GND</text>
<text x="67.9" y="125.3">GND</text>
<text x="239.3" y="120.2">GND</text>
<text x="88.2" y="131.6">GND</text>
<text x="187.6" y="127.9">DOUT</text>
<text x="197.1" y="127.9">GND</text>
<text x="208.9" y="134.2">GND</text>
<text x="13.4" y="159.6">VCC</text>
<text x="93.6" y="157.3">+BATT</text>
<text x="51.5" y="164.6">MCP73831</text>
<text x="114.5" y="164.6">P3</text>
<text x="138.5" y="167.7" transform="rotate(-90 138.5 167.7)">R5</text>
<text x="22.4" y="169.9">LED</text>
<text x="35.7" y="172.3">1K</text>
<text x="78.4" y="169.7">10K</text>
<text x="78.9" y="171.7">R4</text>
<text x="97.3" y="173.5">C4</text>
<text x="118.7" y="169.8" transform="rotate(-90 118.7 169.8)">LiPo</text>
<text x="136.4" y="168.7" transform="rotate(-90 136.4 168.7)">220K</text>
<text x="23" y="174.9">D1</text>
<text x="35.7" y="174.3">R2</text>
<text x="54.8" y="176.1">U2</text>
<text x="97.4" y="178.6">10uF</text>
<text x="107.3" y="182.4">GND</text>
<text x="136.4" y="181.4" transform="rotate(-90 136.4 181.4)">100K</text>
<text x="138.5" y="180.4" transform="rotate(-90 138.5 180.4)">R6</text>
<text x="88.2" y="188.8">GND</text>
<text x="94.6" y="186.2">GND</text>
<text x="133.9" y="192.6">GND</text>
</g>
<g font-size="1.4" fill="#840000">
<text x="186.4" y="43.2" transform="rotate(-90 186.4 43.2)">2</text>
<text x="186.4" y="49.5" transform="rotate(-90 186.4 49.5)">1</text>
<text x="46.6" y="166.4">4</text>
<text x="64.4" y="166.4">3</text>
<text x="20.6" y="171.4">2</text>
<text x="26.9" y="171.4">1</text>
<text x="46.6" y="171.4">1</text>
<text x="64.4" y="171.4">2</text>
<text x="64.4" y="168.9">5</text>
</g>
<g font-size="1.4" fill="#008484">
<text x="49.3" y="167.1">VDD</text>
<text x="58.6" y="167.1">VBAT</text>
<text x="49.3" y="172.2">STAT</text>
<text x="58.3" y="169.7">PROG</text>
<text x="59.7" y="172.2">VSS</text>
</g>
</svg>
